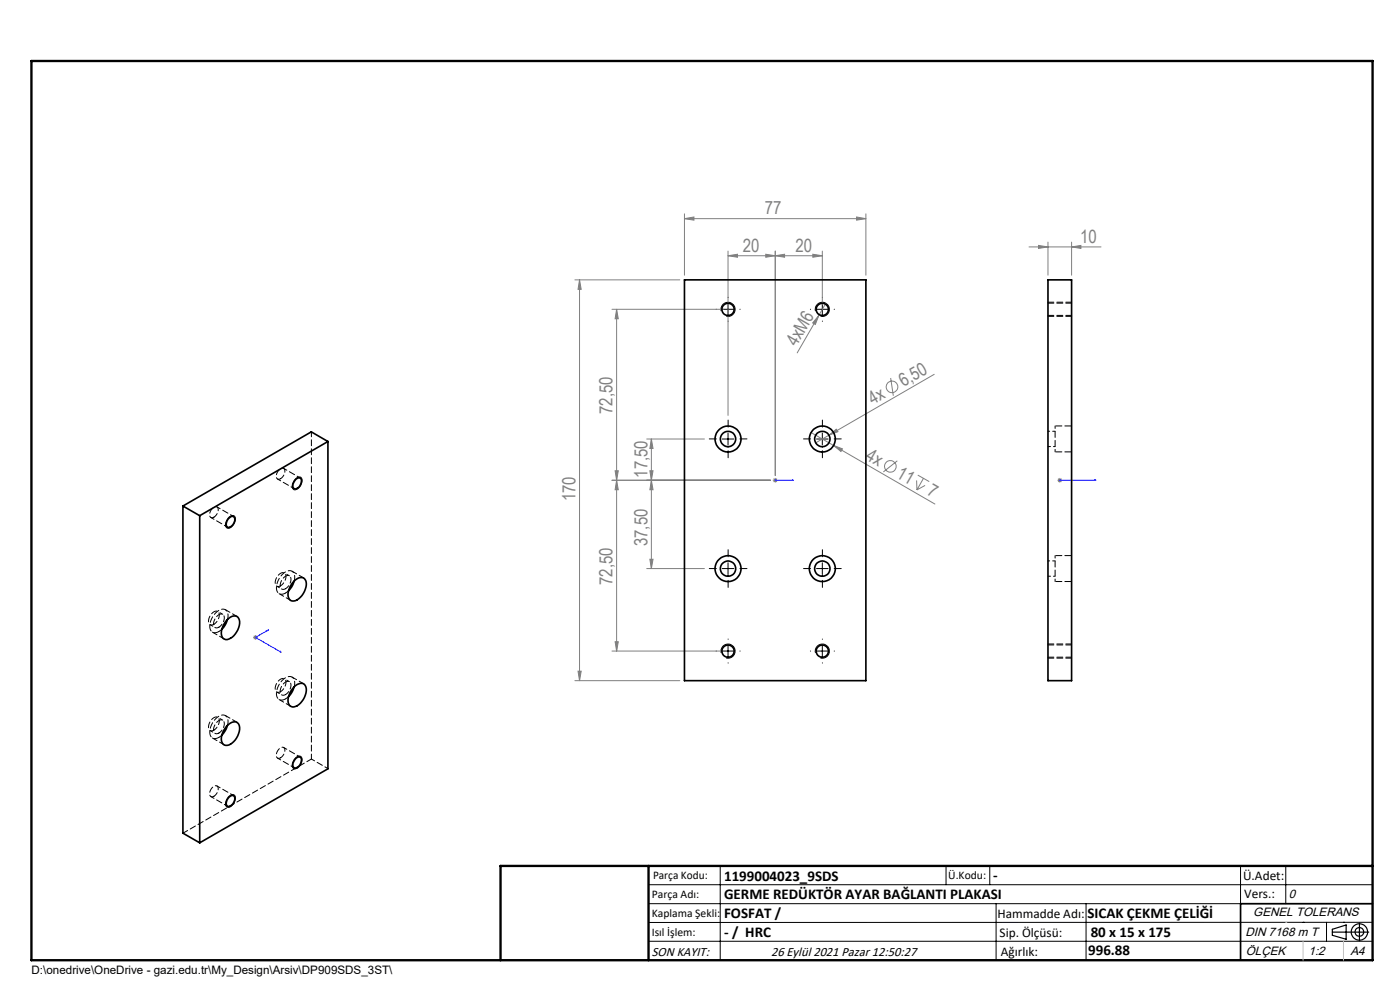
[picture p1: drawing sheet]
<svg xmlns="http://www.w3.org/2000/svg" width="297mm" height="210mm" viewBox="0 0 297 210" stroke-linecap="round" stroke-linejoin="round" font-family="sans-serif">
<g fill="none" stroke="#808080" stroke-width=".21">
<path d="M122 59.4h22.2M122.9 59.4v85M122.9 59.4l.4 2h-.7zM145.2 46.4l2-.4v.7zM145.2 45.4v13M145.2 46.4h38.5M154.4 54.2l2.1-.3v.7zM154.4 53.3v34.8M154.4 54.2h20M162.5 53.9l2 .3-2 .4zM164.5 54.2l1.9-.3v.7zM164.5 53.3v47.6"/>
<path d="M172.4 53.9l2 .3-2 .4zM174.4 53.3v11.3M181.7 46l2 .4-2 .3zM183.7 45.4v13M218.3 52.4h15.3M220.3 52.1l2 .3-2 .3zM222.3 51.4v7M227.3 52.4l2-.3v.6zM227.3 51.4v7M129.8 65.6h23.7M130.8 65.6v72.5M130.8 65.6l.4 2h-.7z"/>
<path d="M173.7 66.9l-.7 1.9-.6-.3zM173.7 66.9l-4.6 8M175.2 64.3l-1.5 2.6M198.2 79.4l-22.3 12.9M130.5 99.9h.7l-.4 2zM137.2 93.1h12.2M137.9 99.9h.6l-.3 2zM138.2 93.1v27.5M138.2 93.1l.3 2h-.6zM172 91.7l4.8 2.8M175.9 92.3l1.5-1.3 .4 .6zM175.9 92.3l-2.9 1.6"/>
<path d="M176.8 94.5l1.9 .7-.3 .6zM176.8 94.5l21.5 12.4M188.9 80.2l.6 3.8M190.4 97.7l-3 2.4M129.8 101.9h33.6M130.8 101.9l.4 2h-.7zM137.9 118.6h.6l-.3 2zM138.2 101.9l.3 2h-.6zM163.9 101.9h1.1M164.1 101.5l.7 .7M164.5 101.4v1M164.8 101.5l-.7 .7"/>
<path d="M194.5 101.9v2M194.7 100.8l2.4 1.4M195.9 101.5l-1.4 2.4M196.3 103l-1.8 .9M224.3 101.9h1M224.5 101.5l.7 .7M224.8 101.4v1M225.2 101.5l-.7 .7M53.7 135.2h1M53.8 134.9l.7 .7M54.2 134.7v1M54.5 134.9l-.7 .7"/>
<path d="M129.8 138.1h23.7M130.5 136.1h.7l-.4 2zM137.2 120.6h12.2M122 144.4h22.2M122.6 142.4h.7l-.4 2z"/>
<circle cx="188.9" cy="98.9" r="1.23"/>
<circle cx="189.2" cy="82.1" r="1.22"/>
</g>
<g fill="none" stroke="#000" stroke-width=".21">
<path d="M153 66a1.49 1.49 0 0 1 1.3-1.9 1.49 1.49 0 0 1 1.6 1.6 1.49 1.49 0 0 1-1.8 1.4M153.2 65.6h2.5M154.4 64.4v2.5M173 66a1.49 1.49 0 0 1 1.3-1.9 1.49 1.49 0 0 1 1.6 1.6 1.49 1.49 0 0 1-1.8 1.4M173.2 65.6h2.5M174.4 64.4v2.5M153.2 93.1h2.5M154.4 91.9v2.5M173.2 93.1h2.5M174.4 91.9v2.5M48.4 109.8l.3-.2a.74 .74 0 0 1 1-.2 .74 .74 0 0 1 .2 1 1.78 1.78 0 0 1-1.7 1.6 1.47 1.47 0 0 1 .2-2.2zM62.6 101.7l.2-.2a.74 .74 0 0 1 1-.2 .74 .74 0 0 1 .3 1 1.78 1.78 0 0 1-1.7 1.6 1.47 1.47 0 0 1 .2-2.2z"/>
<path d="M154.4 119.4v2.5M174.4 119.4v2.5M153 138.5a1.5 1.5 0 0 1 1.4-1.9 1.5 1.5 0 0 1 1.5 1.7 1.5 1.5 0 0 1-1.8 1.3M153.2 138.1h2.5M153.2 120.6h2.5M154.4 136.9v2.5M173 138.5a1.5 1.5 0 0 1 1.4-1.9 1.5 1.5 0 0 1 1.5 1.7 1.5 1.5 0 0 1-1.8 1.3M173.2 138.1h2.5M173.2 120.6h2.5M174.4 136.9v2.5M48.4 169l.3-.2a.73 .73 0 0 1 1-.2 .73 .73 0 0 1 .2 1 1.78 1.78 0 0 1-1.7 1.6 1.47 1.47 0 0 1 .2-2.2zM62.6 160.9l.2-.3a.74 .74 0 0 1 1-.1 .74 .74 0 0 1 .3 1 1.78 1.78 0 0 1-1.7 1.6 1.47 1.47 0 0 1 .2-2.2z"/>
<path d="M137.6 187.7h153.6M137.6 191.7h153.6M137.6 199.7h153.6M152.8 183.7v20M200.7 183.7v4M210 183.7v4M211.3 191.7v12M230.4 191.7v12M263.2 183.7v20M272.8 183.7v8M276.4 195.6h.1M281.4 195.6v4.1"/>
<path d="M285 195.6h.1M291.2 195.6l-153.6 .1"/>
</g>
<g fill="none" stroke="#000" stroke-width=".25">
<path d="M282.6 197.7h7.8M282.6 197.1l3-.9v3l-3-.8zM288.4 195.8v3.8M106.2 203.7h185"/>
<circle cx="288.4" cy="197.7" r="1.74"/>
<circle cx="288.4" cy="197.7" r=".93"/>
</g>
<path d="M164.4 101.9h.1zM164.5 101.9h.1M164.5 101.9h3.8M168.3 101.9h-.4h.4M224.7 101.9h.2zM224.8 101.9h.1M224.8 101.9h7.7M232.5 101.9h-.4h.4M56.6 133.8l.3-.2-.2 .2zM56.9 133.6l-2.7 1.6 5.5 3.2M59.3 138.2l.1-.1 .3 .3z" fill="none" stroke="#00f" stroke-width=".21"/>
<g fill="none" stroke="#000" stroke-width=".21" stroke-dasharray="15.2 1.3 1.3 1.3">
<path d="M152 65.6h-.1M154.5 63.1h.1M154.5 68.1v.1M157 65.6h.1M172 65.6h-.1M174.5 63.1h.1M174.5 68.1v.1M177 65.6h.1M152 93.1h-1.5M154.5 90.6v-1.5M154.5 95.6v1.5M157 93.1h1.5"/>
<path d="M172 93.1h-1.5M174.5 90.6v-1.5M174.5 95.6v1.5M177 93.1h1.5M154.5 118.1v-1.5M174.5 118.1v-1.5M152 138.1h-.1M152 120.6h-1.5M154.5 135.6h.1M154.5 123.1v1.5M157 138.1h.1M157 120.6h1.5"/>
<path d="M172 138.1h-.1M172 120.6h-1.5M174.5 135.6h.1M174.5 123.1v1.5M177 138.1h.1M177 120.6h1.5M154.5 140.6v.1M174.5 140.6v.1"/>
</g>
<path d="M222.3 67.1h5M227.3 64.1h-5M222.3 139.6h5M227.3 136.6h-5" fill="none" stroke="#000" stroke-width=".21" stroke-dasharray="1.3 .6"/>
<path d="M291.2 191.7h-28v12" fill="none" stroke="#000" stroke-width=".35"/>
<path d="M6.7 12.9h284.5v190.8h-284.5zM137.6 183.7v20M291.2 183.7h-185v20" fill="none" stroke="#000" stroke-width=".5"/>
<path d="M276.4 199.7v4M285 199.7v4" fill="none" stroke="#c0c0c0" stroke-width=".21"/>
<path d="M272.8 195.6h.1" fill="none" stroke="#c0c0c0" stroke-width=".25"/>
<g fill="#00f">
<path d="M167.9 101.9h.4zM164.4 101.9h.1z"/>
<path d="M56.6 133.8h.1l.2-.2zM59.3 138.2l.4 .2-.3-.3z"/>
<path d="M224.7 101.9h.2zM232.1 101.9h.4z"/>
</g>
<g fill="#808080">
<path d="M175.9 92.3l1.5-1.3 .4 .6z"/>
<path d="M173.7 66.9l-.7 1.9-.6-.3z"/>
<path d="M176.8 94.5l1.9 .7-.3 .6z"/>
<path d="M162.5 53.9l2 .3-2 .4zM154.4 54.2l2.1-.3v.7zM181.7 46l2 .4-2 .3zM145.2 46.4l2-.4v.7zM227.3 52.4l2-.3v.6zM220.3 52.1l2 .3-2 .3z"/>
<path d="M164.5 54.2l1.9-.3v.7zM172.4 53.9l2 .3-2 .4z"/>
<path d="M137.9 99.9h.6l-.3 2zM138.2 93.1l.3 2h-.6zM130.5 99.9h.7l-.4 2zM130.8 65.6l.4 2h-.7z"/>
<path d="M138.2 101.9l.3 2h-.6zM137.9 118.6h.6l-.3 2zM130.8 101.9l.4 2h-.7zM130.5 136.1h.7l-.4 2zM122.9 59.4l.4 2h-.7zM122.6 142.4h.7l-.4 2z"/>
</g>
<g fill="none" stroke="#000" stroke-width=".35">
<path d="M145.2 59.4h38.5v85h-38.5zM222.3 59.4h5v85h-5zM69.6 93.7l-3.6-2.1-27.2 15.7M69.6 93.7l-27.2 15.7M69.6 93.7v69.4l-27.2 15.7M38.8 107.3l3.6 2.1M38.8 107.3v69.4l3.6 2.1M42.4 109.4v69.4M48.5 110l.3-.3a.67 .67 0 0 1 .9 .1 .67 .67 0 0 1 0 .9 1.13 1.13 0 0 1-1.6 1l-.1-.9zM62.7 101.8a.66 .66 0 0 1 .8-.4 .66 .66 0 0 1 .4 .8 1.39 1.39 0 0 1-1.5 1.4 1.32 1.32 0 0 1 .3-1.8zM48.2 131.5a1.49 1.49 0 0 1 2.4-.3 3.6 3.6 0 0 1-2.7 4.5 1.67 1.67 0 0 1-.7-2.5l.4-1zM48.3 131.4l-.6 1.2-.6 .9"/>
<path d="M62.3 123.3a1.49 1.49 0 0 1 2.5-.3 3.7 3.7 0 0 1-2.5 4.5 1.36 1.36 0 0 1-1.1-2l.3-1zM62.4 123.3l-.5 1.2-.7 .8M48.2 153.9a1.54 1.54 0 0 1 2.4-.3 3.7 3.7 0 0 1-2.4 4.5 1.36 1.36 0 0 1-1.2-2l.3-1zM48.3 153.9l-.3 .7-.9 1.4M62.3 145.8a1.49 1.49 0 0 1 2.5-.4 3.7 3.7 0 0 1-2.5 4.6 1.37 1.37 0 0 1-1.1-2.1l.5-1.4zM62.4 145.7l-.5 1.2-.7 .9M48.5 169.1a.71 .71 0 0 1 1.1-.3 .71 .71 0 0 1 .1 1.1 1.13 1.13 0 0 1-1.6 1l-.1-.8zM62.7 161a.66 .66 0 0 1 .8-.5 .66 .66 0 0 1 .4 .9 1.45 1.45 0 0 1-1.5 1.5 1.37 1.37 0 0 1 .3-1.9z"/>
<circle cx="154.5" cy="65.6" r="1.3"/>
<circle cx="174.5" cy="65.6" r="1.3"/>
<circle cx="154.4" cy="93.1" r="1.62"/>
<circle cx="154.5" cy="93.1" r="2.75"/>
<circle cx="174.4" cy="93.1" r="1.62"/>
<circle cx="174.5" cy="93.1" r="2.75"/>
<circle cx="154.4" cy="120.6" r="1.62"/>
<circle cx="154.4" cy="120.6" r="2.75"/>
<circle cx="154.5" cy="138.1" r="1.3"/>
<circle cx="174.4" cy="120.6" r="1.62"/>
<circle cx="174.4" cy="120.6" r="2.75"/>
<circle cx="174.5" cy="138.1" r="1.3"/>
</g>
<path d="M223.8 90.4v5.5M223.8 117.9v5.5" fill="none" stroke="#000" stroke-width=".21" stroke-dasharray="1.3 .6" stroke-dashoffset=".7"/>
<path d="M223.8 95.9h3.5M227.3 90.4h-3.5M227.3 117.9h-3.5M223.8 123.4h3.5" fill="none" stroke="#000" stroke-width=".21" stroke-dasharray="1.3 .6" stroke-dashoffset="-.2"/>
<path d="M222.3 94.7h1.5M223.8 91.5h-1.5M223.8 119h-1.5M222.3 122.2h1.5" fill="none" stroke="#000" stroke-width=".21" stroke-dasharray="1.3 .6" stroke-dashoffset=".8"/>
<path d="M222.3 66.9h5M227.3 64.3h-5M222.3 139.4h5M227.3 136.8h-5" fill="none" stroke="#000" stroke-width=".21" stroke-dasharray="1.3 .6"/>
<g fill="none" stroke="#000" stroke-width=".21" stroke-dasharray="1.3 .6" stroke-dashoffset=".2">
<path d="M45.4 109.7a1.69 1.69 0 0 0 .7-2.1 1.27 1.27 0 0 0-1.6 1.2v.3a.57 .57 0 0 0 .2 .6 .57 .57 0 0 0 .7 0M59.5 101.5a1.69 1.69 0 0 0 .8-2.1 1.27 1.27 0 0 0-1.6 1.2l-.1 .3a.57 .57 0 0 0 .2 .7 .57 .57 0 0 0 .7-.1M45.1 134.1l2.4 1.4M50.3 130.8l-2.5-1.5M59.2 125.9l2.5 1.5M64.4 122.6l-2.4-1.4M45.1 156.5l2.4 1.5M50.3 153.2l-2.5-1.4M59.2 148.4l2.5 1.4M64.4 145.1l-2.4-1.5M38.8 176.7l27.3-15.7M45.4 168.9a1.69 1.69 0 0 0 .7-2.1 1.27 1.27 0 0 0-1.6 1.2v.3a.57 .57 0 0 0 .2 .6 .57 .57 0 0 0 .7 0"/>
<path d="M59.5 160.7a1.69 1.69 0 0 0 .8-2.1 1.27 1.27 0 0 0-1.6 1.2l-.1 .3a.57 .57 0 0 0 .2 .7 .57 .57 0 0 0 .7-.1M66.1 161v-69.4"/>
</g>
<path d="M45.4 132.4a2.16 2.16 0 0 0 .9-2.6 1.4 1.4 0 0 0-1.9 1.1l-.1 .4a.8 .8 0 0 0 0 1 .8 .8 0 0 0 1.1 .1M46.4 134l.7-.5M46.4 133a2.16 2.16 0 0 0 1-2.6 1.4 1.4 0 0 0-1.9 1.1l-.1 .4a.8 .8 0 0 0 0 1 .8 .8 0 0 0 1 .1M59.5 124.3a2.16 2.16 0 0 0 1-2.7 1.4 1.4 0 0 0-1.9 1.1l-.2 .4a.8 .8 0 0 0 .1 1 .8 .8 0 0 0 1 .2M60.6 125.8l.6-.5M60.6 124.9a2.16 2.16 0 0 0 .9-2.7 1.4 1.4 0 0 0-1.9 1.1l-.1 .4a.8 .8 0 0 0 0 1.1 .8 .8 0 0 0 1.1 .1M45.4 154.9a2.16 2.16 0 0 0 .9-2.6 1.4 1.4 0 0 0-1.9 1l-.1 .4a.8 .8 0 0 0 0 1.1 .8 .8 0 0 0 1.1 .1M46.4 156.4l.7-.5M46.4 155.5a2.16 2.16 0 0 0 1-2.6 1.4 1.4 0 0 0-1.9 1.1l-.1 .3a.8 .8 0 0 0 0 1.1 .8 .8 0 0 0 1 .1M59.5 146.7a2.16 2.16 0 0 0 1-2.6 1.4 1.4 0 0 0-1.9 1.1l-.2 .3a.8 .8 0 0 0 .1 1.1 .8 .8 0 0 0 1 .1M60.6 148.2l.6-.4M60.6 147.3a2.16 2.16 0 0 0 .9-2.6 1.4 1.4 0 0 0-1.9 1.1l-.1 .4a.8 .8 0 0 0 0 1 .8 .8 0 0 0 1.1 .1" fill="none" stroke="#000" stroke-width=".21" stroke-dasharray="1.3 .6" stroke-dashoffset=".4"/>
<path d="M48.3 131.4a1.47 1.47 0 0 0-1.2-2.2 3.7 3.7 0 0 0-2.4 4.5 1.17 1.17 0 0 0 1.7 .3M62.4 123.2a1.47 1.47 0 0 0-1.1-2.2 3.7 3.7 0 0 0-2.5 4.6 1.17 1.17 0 0 0 1.8 .2M48.3 153.8a1.47 1.47 0 0 0-1.2-2.1 3.7 3.7 0 0 0-2.4 4.5 1.17 1.17 0 0 0 1.7 .2M62.4 145.7a1.47 1.47 0 0 0-1.1-2.2 3.7 3.7 0 0 0-2.5 4.5 1.17 1.17 0 0 0 1.8 .2" fill="none" stroke="#000" stroke-width=".21" stroke-dasharray="1.3 .6" stroke-dashoffset=".1"/>
<path d="M44.7 109.8l3.6 2M49.6 109.6l-3.6-2.1M58.9 101.6l3.5 2M63.7 101.4l-3.5-2M44.7 169l3.6 2M49.6 168.8l-3.6-2.1M58.9 160.8l3.5 2M63.7 160.6l-3.5-2M69.6 163l-3.5-2" fill="none" stroke="#000" stroke-width=".21" stroke-dasharray="1.3 .6" stroke-dashoffset=".5"/>
<path d="M44.6 132.5l1 .6M47.3 130.3l-1.1-.6M58.7 124.3l1.1 .7M61.4 122.1l-1.1-.6M44.6 155l1 .6M47.3 152.8l-1.1-.7M58.7 146.8l1.1 .6M61.4 144.6l-1.1-.6" fill="none" stroke="#000" stroke-width=".21" stroke-dasharray="1.3 .6" stroke-dashoffset=".6"/>
<g font-size="3.9" fill="#808080">
<text x="162.3" y="45.5">77</text>
<text x="157.6" y="53.4">20</text>
<text x="168.8" y="53.4">20</text>
<text x="229.2" y="51.5">10</text>
<text x="168.9" y="73.7" transform="rotate(-60 168.9 73.7)">4xM6</text>
<text x="191.7" y="82.2" transform="rotate(-30 191.7 82.2)">6,50</text>
<text x="130" y="87.8" transform="rotate(-90 130 87.8)">72,50</text>
<text x="185.1" y="85.9" transform="rotate(-30 185.1 85.9)">4x</text>
<text x="137.3" y="101.3" transform="rotate(-90 137.3 101.3)">17,50</text>
<text x="183.5" y="97.3" transform="rotate(30 183.5 97.3)">4x</text>
<text x="190" y="101.1" transform="rotate(30 190 101.1)">11</text>
<text x="122.1" y="106.4" transform="rotate(-90 122.1 106.4)">170</text>
<text x="196.5" y="104.8" transform="rotate(30 196.5 104.8)">7</text>
<text x="137.3" y="115.9" transform="rotate(-90 137.3 115.9)">37,50</text>
<text x="130" y="124.1" transform="rotate(-90 130 124.1)">72,50</text>
</g>
<g font-size="3.2">
<text x="153.6" y="186.8">1199004023_9SDS</text>
<text x="153.6" y="190.8">GERME REDÜKTÖR AYAR BAĞLANTI PLAKASI</text>
<text x="210.7" y="186.6">-</text>
<text x="153.6" y="194.8">FOSFAT /</text>
<text x="230.7" y="194.8">SICAK ÇEKME ÇELİĞİ</text>
<text x="153.6" y="198.8">- / HRC</text>
<text x="230.8" y="202.6">996.88</text>
<text x="231.4" y="198.7">80 x 15 x 175</text>
</g>
<g font-size="2.8">
<text x="263.7" y="186.7">Ü.Adet:</text>
<text x="263.9" y="190.5">Vers.:</text>
<text x="211.6" y="194.8">Hammadde Adı:</text>
<text x="138.3" y="202.8">SON KAYIT:</text>
<text x="163.6" y="202.8">26 Eylül 2021 Pazar 12:50:27</text>
<text x="212.1" y="198.7">Sip. Ölçüsü:</text>
<text x="212.3" y="202.7">Ağırlık:</text>
</g>
<g font-size="2.6">
<text x="273.4" y="190.4">0</text>
<text x="265.9" y="194.4">GENEL TOLERANS</text>
<text x="264.2" y="198.5">DIN 7168 m T</text>
<text x="264.3" y="202.6">ÖLÇEK</text>
<text x="277.6" y="202.6">1:2</text>
<text x="286.5" y="202.6">A4</text>
</g>
<g font-size="2.5">
<text x="138.3" y="190.5">Parça Adı:</text>
<text x="138.5" y="186.5">Parça Kodu:</text>
<text x="201.2" y="186.5">Ü.Kodu:</text>
<text x="138.3" y="194.5">Kaplama Şekli:</text>
<text x="138.3" y="198.6">Isıl İşlem:</text>
<text x="6.7" y="206.7">D:\onedrive\OneDrive - gazi.edu.tr\My_Design\Arsiv\DP909SDS_3ST\</text>
</g>
</svg>
